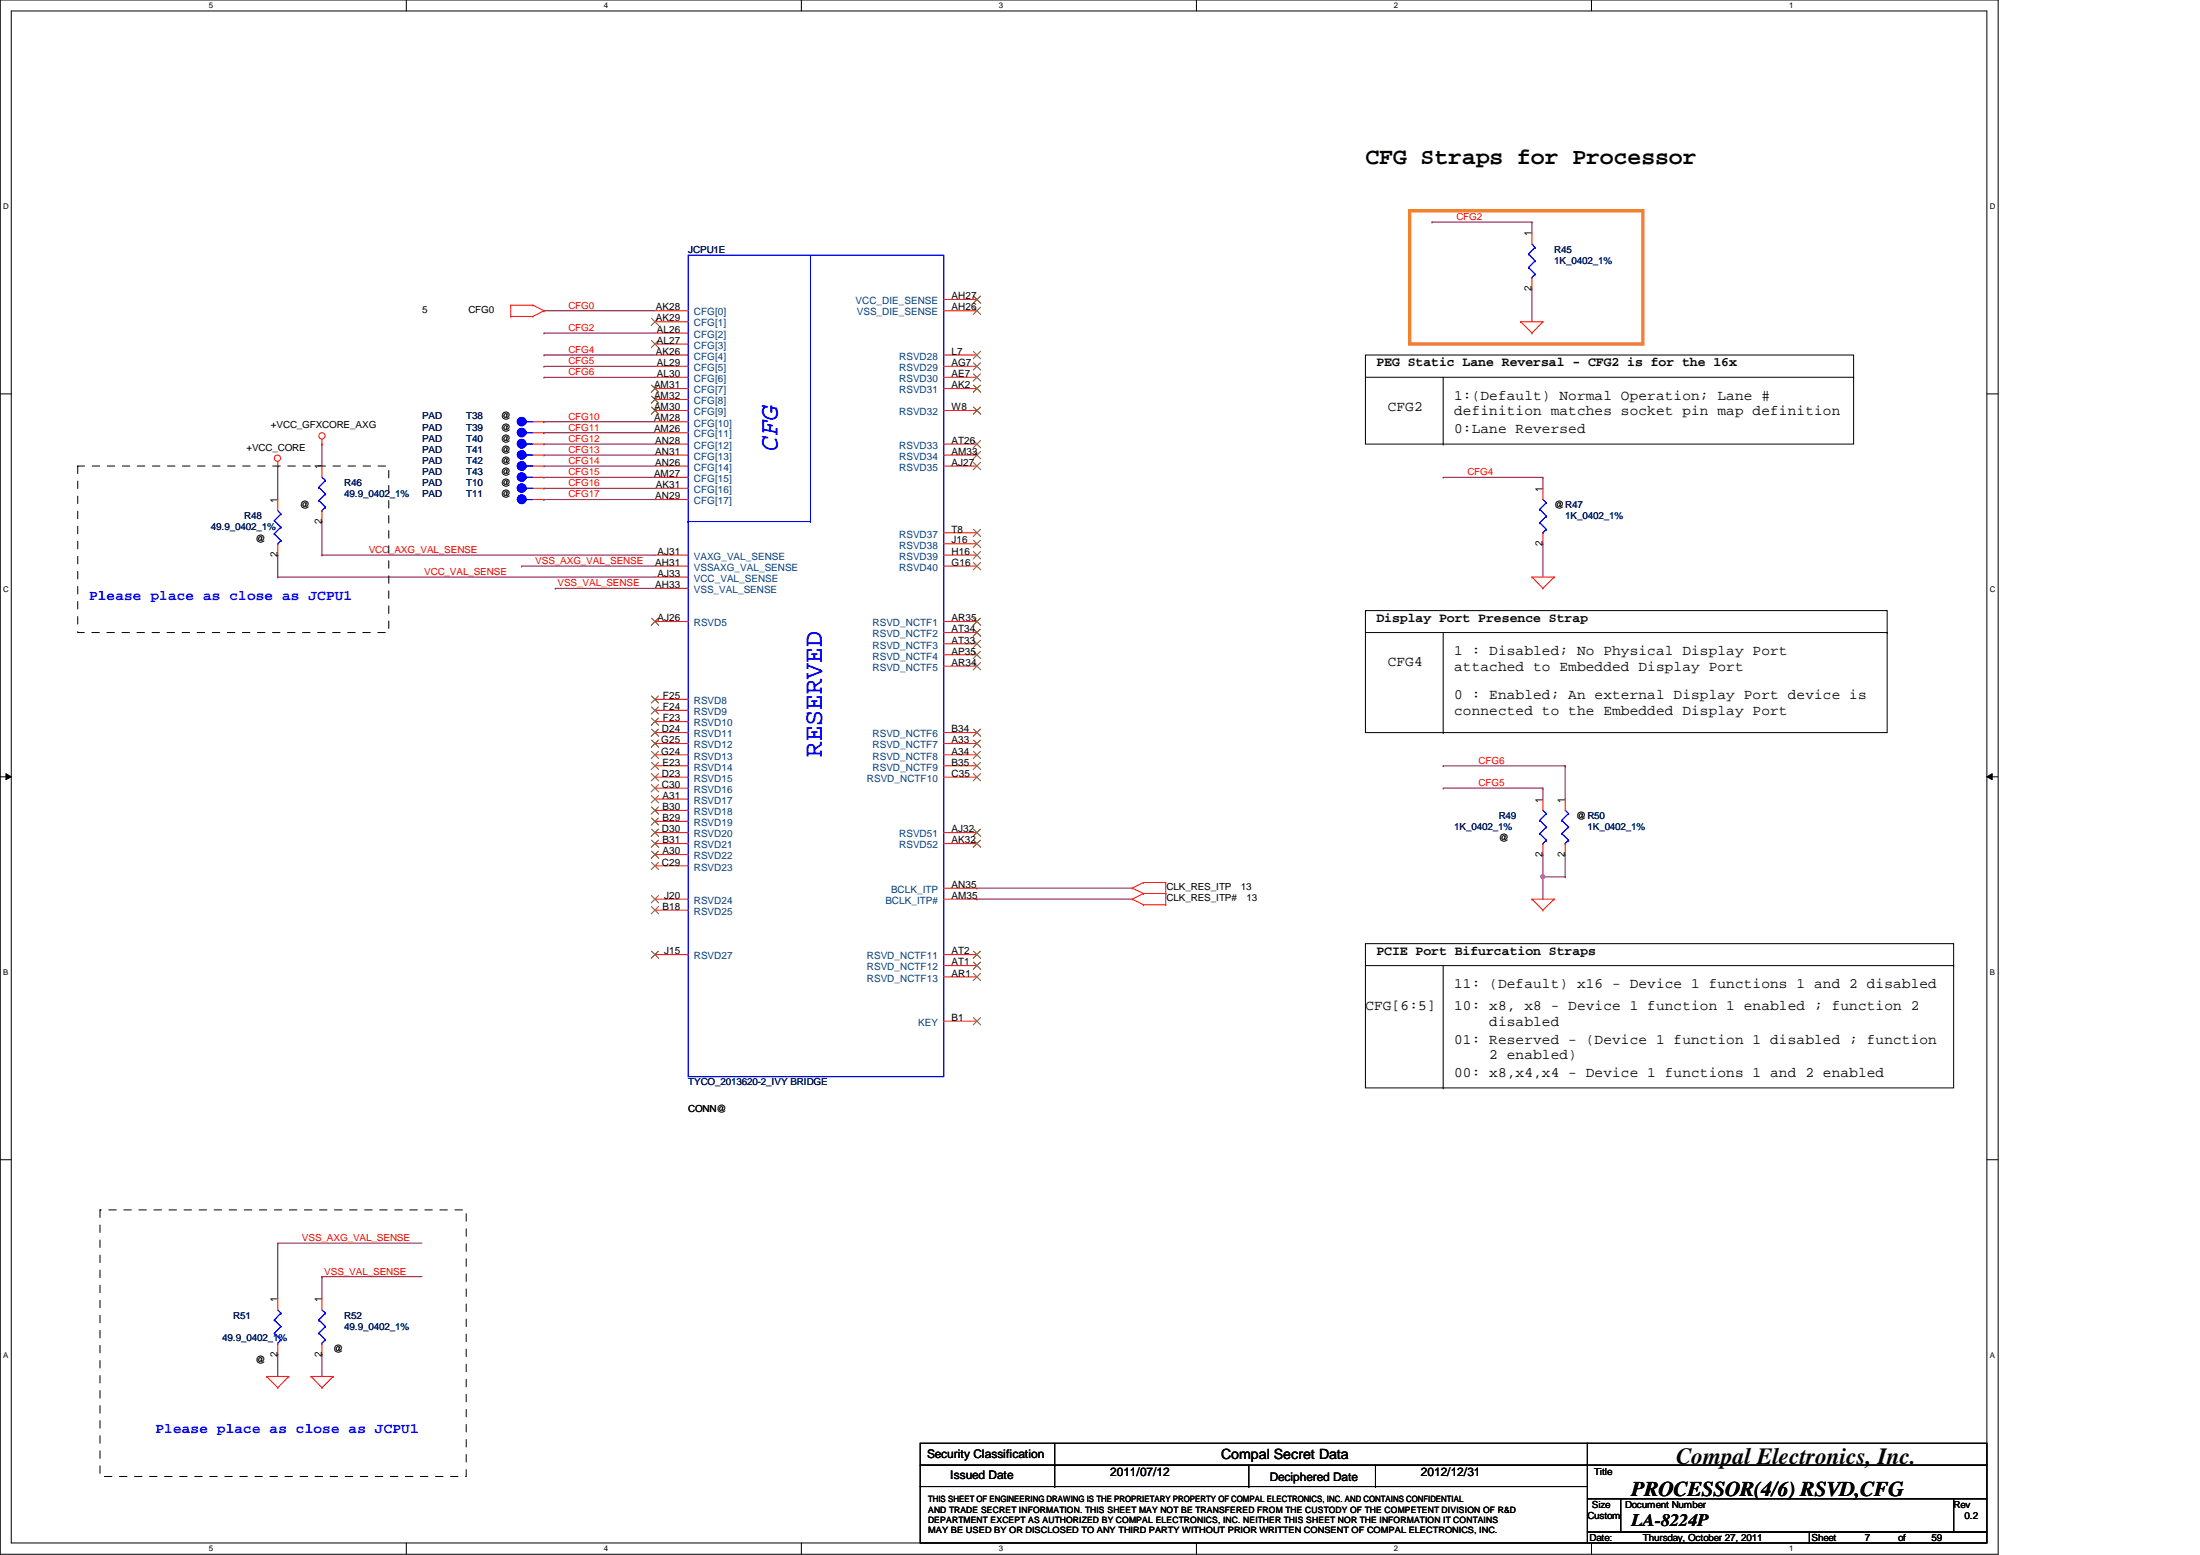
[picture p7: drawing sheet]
<svg xmlns="http://www.w3.org/2000/svg" width="297mm" height="210mm" viewBox="0 0 297 210" stroke-linecap="round" stroke-linejoin="round" font-family="sans-serif">
<path d="M0 0h269.8v209.8h-269.8zM1.5 1.5h266.8v206.8h-266.8z" fill="none" stroke="#000" stroke-width=".14"/>
<g fill="#fff">
<path d="M28.2 .2h.6v1.2h-.6z"/>
<path d="M28.2 208.4h.6v1.2h-.6z"/>
</g>
<path d="M54.9 0v1.5M54.9 208.3v1.5" fill="none" stroke="#000" stroke-width=".14"/>
<g fill="#fff">
<path d="M81.5 .2h.6v1.2h-.6z"/>
<path d="M81.5 208.4h.6v1.2h-.6z"/>
</g>
<path d="M108.2 0v1.5M108.2 208.3v1.5" fill="none" stroke="#000" stroke-width=".14"/>
<g fill="#fff">
<path d="M134.9 .2h.6v1.2h-.6z"/>
<path d="M134.9 208.4h.6v1.2h-.6z"/>
</g>
<path d="M161.5 0v1.5M161.5 208.3v1.5" fill="none" stroke="#000" stroke-width=".14"/>
<g fill="#fff">
<path d="M188.2 .2h.6v1.2h-.6z"/>
<path d="M188.2 208.4h.6v1.2h-.6z"/>
</g>
<path d="M214.9 0v1.5M214.9 208.3v1.5" fill="none" stroke="#000" stroke-width=".14"/>
<g fill="#fff">
<path d="M241.6 .2h.5v1.2h-.5z"/>
<path d="M241.6 208.4h.5v1.2h-.5z"/>
<path d="M.4 27.3h.8v1.2h-.8z"/>
<path d="M268.6 27.3h.8v1.2h-.8z"/>
<path d="M.4 79h.8v1.2h-.8z"/>
<path d="M268.6 79h.8v1.2h-.8z"/>
</g>
<path d="M0 53.2h1.5M268.3 53.2h1.4" fill="none" stroke="#000" stroke-width=".14"/>
<g fill="#fff">
<path d="M.4 130.7h.7v1.2h-.7z"/>
<path d="M268.6 130.7h.8v1.2h-.8z"/>
</g>
<path d="M0 104.9h1.5M.8 104.4l.7 .5-.7 .3zM268.3 104.9l.7-.5v.8zM268.3 104.9h1.4" fill="none" stroke="#000" stroke-width=".14"/>
<path d="M.8 104.4l.7 .5-.7 .3zM268.3 104.9l.7-.5v.8z" fill="#000"/>
<g fill="#fff">
<path d="M.4 182.4h.7v1.2h-.7z"/>
<path d="M268.6 182.4h.8v1.2h-.8z"/>
</g>
<path d="M0 156.5h1.5M268.3 156.5h1.4" fill="none" stroke="#000" stroke-width=".14"/>
<g fill="none" stroke="#800040" stroke-width=".14">
<path d="M194.9 64.4h.1M194.9 64.4h13.4M208.3 64.4h.1M208.3 73.4h.1M208.3 64.4v1.5M208.3 73.4v4.5M194.9 103.4h.1M194.9 103.4h16.4M208.3 115.4h.1M208.3 118.4h.1M208.3 115.4v6M208.3 118.4h3"/>
<path d="M211.3 103.4h.1M211.3 115.4h.1M211.3 118.4h.1M211.3 103.4v4.5M211.3 115.4v3"/>
</g>
<circle cx="208.3" cy="118.3" r=".29" fill="#f0f"/>
<circle cx="208.3" cy="118.3" r=".29" fill="none" stroke="#f0f" stroke-width=".14"/>
<g fill="none" stroke="#800040" stroke-width=".14">
<path d="M193.3 30h.1M193.3 30h13.5M206.8 30h.1M206.8 38.9h.1M206.8 30v1.5M206.8 38.9v4.5M43.5 59.9h.1M43.5 59.9v3M73.4 56.9h.1M73.4 58.4h.1M73.4 59.9h.1M73.4 45h.1"/>
<path d="M73.4 42h.1M73.4 47.9h.1M73.4 49.4h.1M73.4 50.9h.1M73.4 56.9h15M73.4 58.4h15M73.4 59.9h15M73.4 45h15M73.4 42h15M73.4 47.9h15M73.4 49.4h15M73.4 50.9h15"/>
<path d="M37.5 77.9h.1M37.5 62.9h.1M37.5 74.9h.1M37.5 77.9h50.9M37.5 62.9v4.5M37.5 74.9v3M43.5 74.9h.1M43.5 70.4h.1M43.5 74.9h44.9M43.5 70.4v4.5M70.4 76.4h.1M70.4 76.4h18"/>
<path d="M73.4 61.4h.1M73.4 62.9h.1M73.4 64.4h.1M73.4 65.9h.1M73.4 67.4h.1M73.4 61.4h15M73.4 62.9h15M73.4 64.4h15M73.4 65.9h15M73.4 67.4h15M75 79.4h.1M75 79.4h13.4"/>
<path d="M131.9 119.9h.1M131.9 119.9h21M194.9 106.4h.1M194.9 106.4h13.4M208.3 106.4h.1M208.3 106.4v1.5M131.9 121.4h.1M131.9 121.4h21M37.5 167.8h.1M37.5 167.8v7.5M37.5 167.8h19.5M43.5 172.3h.1"/>
<path d="M43.5 172.3v3M43.5 172.3h13.5M37.5 182.8h.1M37.5 182.8v3M43.5 182.8h.1M43.5 182.8v3"/>
</g>
<g fill="none" stroke="#f00" stroke-width=".14">
<path d="M43.5 59.9h.1M43.5 59.3v.6M69 42.7h.1M69 41.2h.1M69 41.2h3M69 42.7h3M69 41.2v1.5M72 41.2h.1M72 42.7h.1M72 41.2l1.4 .8M73.4 42h.1M73.4 42l-1.4 .7"/>
<path d="M88.4 43.4h4.5M88.4 42h4.5M88.4 45h4.5M88.4 46.4h4.5M88.4 47.9h4.5M88.4 49.4h4.5M88.4 50.9h4.5M88.4 52.5h4.5M88.4 53.9h4.5M88.4 55.4h4.5M88.4 56.9h4.5M88.4 58.4h4.5"/>
<path d="M88.4 59.9h4.5M127.4 42h4.5M127.4 47.9h4.5M127.4 49.4h4.5M127.4 50.9h4.5M127.4 52.5h4.5M127.4 55.4h4.5M127.4 59.9h4.5M127.4 40.4h4.5M205.3 43.4h.1M205.3 43.4h3M205.3 43.4l1.5 1.6"/>
<path d="M206.8 45h.1M208.3 43.4h.1M208.3 43.4l-1.5 1.6M37.5 62.9h.1M37.5 62.3v.6M88.4 77.9h4.5M88.4 61.4h4.5M88.4 62.9h4.5M88.4 64.4h4.5M88.4 65.9h4.5M88.4 67.4h4.5M88.4 74.9h4.5"/>
<path d="M88.4 76.4h4.5M88.4 79.4h4.5M127.4 61.4h4.5M127.4 62.9h4.5M127.4 73.4h4.5M127.4 74.9h4.5M127.4 76.4h4.5M127.4 71.9h4.5M206.8 77.9h.1M206.8 77.9h3M206.8 77.9l1.5 1.5M208.3 79.4h.1"/>
<path d="M209.8 77.9h.1M209.8 77.9l-1.5 1.5M88.4 83.9h4.5M88.4 98.9h4.5M88.4 94.4h4.5M88.4 95.9h4.5M88.4 97.4h4.5M127.4 85.4h4.5M127.4 83.9h4.5M127.4 86.9h4.5M127.4 89.9h4.5M127.4 98.9h4.5"/>
<path d="M127.4 88.4h4.5M88.4 100.4h4.5M88.4 101.9h4.5M88.4 103.4h4.5M88.4 104.9h4.5M88.4 112.4h4.5M88.4 113.9h4.5M88.4 106.4h4.5M88.4 107.9h4.5M88.4 109.4h4.5M88.4 110.9h4.5M88.4 115.4h4.5"/>
<path d="M88.4 116.9h4.5M127.4 100.4h4.5M127.4 101.9h4.5M127.4 103.4h4.5M127.4 104.9h4.5M127.4 112.4h4.5M127.4 113.9h4.5M127.4 119.9h4.5M152.9 119.9h.1M152.9 119.9l1.5 .7M154.4 119.1h.1M154.4 119.1h3"/>
<path d="M154.4 119.1l-1.5 .8M157.4 119.1h.1M157.4 119.1v3M88.4 121.4h4.5M88.4 128.9h4.5M88.4 122.9h4.5M127.4 121.4h4.5M127.4 128.9h4.5M127.4 130.3h4.5M127.4 131.9h4.5M127.4 137.8h4.5M152.9 121.4h.1"/>
<path d="M152.9 121.4l1.5 .7M154.4 120.6h.1M154.4 122.1h.1M154.4 120.6h3M154.4 120.6l-1.5 .8M154.4 122.1h3M157.4 120.6h.1M157.4 122.1h.1M206.8 121.4h.1M206.8 121.4h3M206.8 121.4l1.5 1.5M208.3 122.9h.1"/>
<path d="M209.8 121.4h.1M209.8 121.4l-1.5 1.5M43.5 175.3v1.5M36 185.8h.1M36 185.8h3M36 185.8l1.5 1.5M37.5 187.3h.1M39 185.8h.1M39 185.8l-1.5 1.5M42 185.8h.1M42 185.8h3M42 185.8l1.5 1.5"/>
<path d="M43.5 187.3h.1M43.5 181.3v1.5M45 185.8h.1M45 185.8l-1.5 1.5"/>
<circle cx="43.5" cy="58.8" r=".43"/>
<circle cx="37.5" cy="61.8" r=".43"/>
</g>
<g fill="none" stroke="#000" stroke-width=".14">
<path d="M184.4 47.9h65.9v12h-65.9zM184.4 50.9h65.9M194.9 59.9h.1M194.9 50.9v9M250.3 50.9h.1M184.4 82.4h70.4v16.5h-70.4zM184.4 85.4h70.4M194.9 98.9h.1M194.9 85.4v13.5M254.8 85.4h.1M184.4 127.4h79.4v19.5h-79.4zM184.4 130.3h79.4"/>
<path d="M194.9 130.3v16.6M263.8 130.3h.1M194.9 146.9h.1M124.2 194.8h90.1v3h-90.1zM124.2 197.8h90.1v2.9h-90.1zM142.4 197.8h.1M142.4 194.8v5.9M168.6 197.8v2.9M185.7 197.8v2.9M214.3 194.8h54v3h-54zM214.3 197.8h54v4.5h-54zM124.2 200.7h90.1v7.6h-90.1z"/>
<path d="M142.4 200.7h.1M168.6 200.7h.1M185.7 200.7h.1M214.3 202.3h4.5v4.5h-4.5zM214.3 206.8h30v1.5h-30zM218.8 202.3h45v4.5h-45zM244.3 206.8h24v1.5h-24zM263.8 202.3h4.5v4.5h-4.5z"/>
</g>
<path d="M190.3 28.4h31.5v18h-31.5z" fill="none" stroke="#ff8000" stroke-width=".42"/>
<path d="M10.5 62.9h42v22.5h-42zM13.5 163.3h49.4v36h-49.4z" fill="none" stroke="#000" stroke-width=".14" stroke-dasharray="1 1 1 1 1 1 1 1"/>
<g fill="none" stroke="#00f" stroke-width=".14">
<path d="M92.9 34.5h34.5v110.8h-34.5zM109.4 34.5v35.9M92.9 70.4h.1M92.9 70.4h16.5M109.4 70.4h.1M43 178.2h.1M43 180h.1M43 178.2l.9 .9M43 180l.9 .8M43.5 176.8l.4 .4M43.9 177.2h.1M43.9 179.1h.1"/>
<path d="M43.9 177.2l-.9 1M43.9 179.1l-.9 .9M43.5 181.3h.1M43.9 180.8h.1M43.9 180.8l-.4 .5"/>
</g>
<g fill="none" stroke="#804000" stroke-width=".14">
<path d="M131.4 40l1 .9M132.4 40l-1 .9M88 43l.9 .9M88 46l.9 .9M88 52l.9 1M88 53.5l.9 .9M88 54.9l.9 1M88.9 43l-1 .9M88.9 46l-1 .9M88.9 52l-1 1M88.9 53.5l-1 .9M88.9 54.9l-1 1"/>
<path d="M131.4 54.9l1 1M131.4 59.5l1 1M131.4 41.5l1 1M131.4 52l1 1M131.4 50.5l1 .9M131.4 49l1 1M131.4 47.5l1 .9M132.4 50.5l-1 .9M132.4 54.9l-1 1M132.4 59.5l-1 1M132.4 41.5l-1 1M132.4 52l-1 1"/>
<path d="M132.4 49l-1 1M132.4 47.5l-1 .9M131.4 61l1 .9M131.4 62.4l1 1M131.4 72.9l1 1M131.4 74.5l1 .9M131.4 75.9l1 1M131.4 71.5l1 .9M132.4 61l-1 .9M132.4 62.4l-1 1M132.4 72.9l-1 1M132.4 74.5l-1 .9"/>
<path d="M132.4 75.9l-1 1M132.4 71.5l-1 .9M88 93.9l.9 1M88 95.4l.9 1M88 98.4l.9 1M88 99.9l.9 1M88 96.9l.9 1M88 83.4l.9 1M88.9 93.9l-1 1M88.9 95.4l-1 1M88.9 98.4l-1 1M88.9 99.9l-1 1"/>
<path d="M88.9 96.9l-1 1M88.9 83.4l-1 1M131.4 84.9l1 1M131.4 83.4l1 1M131.4 86.4l1 1M131.4 89.5l1 .9M131.4 98.4l1 1M131.4 99.9l1 1M131.4 87.9l1 1M132.4 84.9l-1 1M132.4 83.4l-1 1M132.4 86.4l-1 1"/>
<path d="M132.4 89.5l-1 .9M132.4 98.4l-1 1M132.4 99.9l-1 1M132.4 87.9l-1 1M88 105.9l.9 1M88 104.4l.9 1M88 107.4l.9 1M88 108.9l.9 1M88 111.9l.9 1M88 110.4l.9 1M88 114.9l.9 1M88 113.4l.9 1"/>
<path d="M88 116.4l.9 1M88 101.4l.9 1M88 102.9l.9 1M88.9 104.4l-1 1M88.9 105.9l-1 1M88.9 116.4l-1 1M88.9 107.4l-1 1M88.9 108.9l-1 1M88.9 111.9l-1 1M88.9 110.4l-1 1M88.9 114.9l-1 1M88.9 113.4l-1 1"/>
<path d="M88.9 101.4l-1 1M88.9 102.9l-1 1M131.4 101.4l1 1M131.4 102.9l1 1M131.4 104.4l1 1M131.4 111.9l1 1M131.4 113.4l1 1M132.4 101.4l-1 1M132.4 102.9l-1 1M132.4 104.4l-1 1M132.4 111.9l-1 1M132.4 113.4l-1 1"/>
<path d="M88 128.4l.9 1M88 120.9l.9 1M88 122.4l.9 1M88.9 128.4l-1 1M88.9 120.9l-1 1M88.9 122.4l-1 1M131.4 128.4l1 1M131.4 129.9l1 1M131.4 131.4l1 1M131.4 137.4l1 .9M132.4 128.4l-1 1M132.4 129.9l-1 1"/>
<path d="M132.4 131.4l-1 1M132.4 137.4l-1 .9"/>
</g>
<circle cx="70.5" cy="56.9" r=".58" fill="#00f"/>
<g fill="none" stroke="#00f" stroke-width=".14">
<path d="M71.1 56.9h.1M71.1 56.9h.9"/>
<circle cx="70.5" cy="56.9" r=".58"/>
</g>
<circle cx="70.5" cy="56.9" r=".58" fill="#00f"/>
<g fill="none" stroke="#00f" stroke-width=".14">
<path d="M71.1 56.9h.1M71.1 56.9h.9M43 65.8h.1M43 67.6h.1M43 65.8l.9 .9M43 67.6l.9 .9M43.5 68.9h.1M43.5 64.4l.4 .5M43.9 64.9h.1M43.9 66.7h.1M43.9 68.5h.1M43.9 64.9l-.9 .9"/>
<path d="M43.9 66.7l-.9 .9M43.9 68.5l-.4 .4"/>
<circle cx="70.5" cy="56.9" r=".58"/>
</g>
<path d="M72 56.9h1.4M43.5 62.9v1.5M43.5 68.9v1.5" fill="none" stroke="#f00" stroke-width=".14"/>
<circle cx="70.5" cy="58.4" r=".58" fill="#00f"/>
<g fill="none" stroke="#00f" stroke-width=".14">
<path d="M71.1 58.4h.1M71.1 58.4h.9"/>
<circle cx="70.5" cy="58.4" r=".58"/>
</g>
<circle cx="70.5" cy="58.4" r=".58" fill="#00f"/>
<g fill="none" stroke="#00f" stroke-width=".14">
<path d="M71.1 58.4h.1M71.1 58.4h.9"/>
<circle cx="70.5" cy="58.4" r=".58"/>
</g>
<path d="M72 58.4h1.4" fill="none" stroke="#f00" stroke-width=".14"/>
<circle cx="70.4" cy="59.9" r=".59" fill="#00f"/>
<g fill="none" stroke="#00f" stroke-width=".14">
<path d="M71.1 59.9h.1M71.1 59.9h.9"/>
<circle cx="70.4" cy="59.9" r=".59"/>
</g>
<circle cx="70.4" cy="59.9" r=".59" fill="#00f"/>
<g fill="none" stroke="#00f" stroke-width=".14">
<path d="M71.1 59.9h.1M71.1 59.9h.9M210.9 110.7h.1M210.9 112.5h.1M210.9 110.7l.9 .9M210.9 112.5l.9 .9M211.3 113.9h.1M211.3 109.4l.5 .4M211.8 109.8h.1M211.8 111.6h.1M211.8 113.4h.1M211.8 109.8l-.9 .9"/>
<path d="M211.8 111.6l-.9 .9M211.8 113.4l-.5 .5"/>
<circle cx="70.4" cy="59.9" r=".59"/>
</g>
<path d="M72 59.9h1.4M211.3 107.9v1.5M211.3 113.9v1.5" fill="none" stroke="#f00" stroke-width=".14"/>
<circle cx="70.5" cy="61.4" r=".58" fill="#00f"/>
<g fill="none" stroke="#00f" stroke-width=".14">
<path d="M71.1 61.4h.1M71.1 61.4h.9"/>
<circle cx="70.5" cy="61.4" r=".58"/>
</g>
<circle cx="70.5" cy="61.4" r=".58" fill="#00f"/>
<g fill="none" stroke="#00f" stroke-width=".14">
<path d="M37 70.3h.1M37 72.1h.1M37 70.3l.9 .9M37 72.1l.9 .9M37.5 73.4h.1M37.5 68.9l.4 .5M37.9 69.4h.1M37.9 71.2h.1M37.9 73h.1M37.9 69.4l-.9 .9M37.9 71.2l-.9 .9M37.9 73l-.4 .4"/>
<path d="M71.1 61.4h.1M71.1 61.4h.9M37 178.2h.1M37 180h.1M37 178.2l.9 .9M37 180l.9 .8M37.5 176.8l.4 .4M37.9 177.2h.1M37.9 179.1h.1M37.9 177.2l-.9 1M37.9 179.1l-.9 .9M37.5 181.3h.1"/>
<path d="M37.9 180.8h.1M37.9 180.8l-.4 .5"/>
<circle cx="70.5" cy="61.4" r=".58"/>
</g>
<path d="M37.5 67.4v1.5M37.5 73.4v1.5M72 61.4h1.4M37.5 175.3v1.5M37.5 181.3v1.5" fill="none" stroke="#f00" stroke-width=".14"/>
<circle cx="70.4" cy="62.9" r=".59" fill="#00f"/>
<g fill="none" stroke="#00f" stroke-width=".14">
<path d="M71.1 62.9h.1M71.1 62.9h.9"/>
<circle cx="70.4" cy="62.9" r=".59"/>
</g>
<circle cx="70.4" cy="62.9" r=".59" fill="#00f"/>
<g fill="none" stroke="#00f" stroke-width=".14">
<path d="M206.4 34.3h.1M206.4 36.1h.1M206.4 34.3l.9 .9M206.4 36.1l.9 .9M206.8 37.5h.1M206.8 32.9l.5 .5M207.3 33.4h.1M207.3 35.2h.1M207.3 37h.1M207.3 33.4l-.9 .9M207.3 35.2l-.9 .9M207.3 37l-.5 .5"/>
<path d="M71.1 62.9h.1M71.1 62.9h.9"/>
<circle cx="70.4" cy="62.9" r=".59"/>
</g>
<path d="M206.8 31.5v1.4M206.8 37.5v1.4M72 62.9h1.4" fill="none" stroke="#f00" stroke-width=".14"/>
<circle cx="70.5" cy="64.4" r=".58" fill="#00f"/>
<g fill="none" stroke="#00f" stroke-width=".14">
<path d="M71.1 64.4h.1M71.1 64.4h.9"/>
<circle cx="70.5" cy="64.4" r=".58"/>
</g>
<circle cx="70.5" cy="64.4" r=".58" fill="#00f"/>
<g fill="none" stroke="#00f" stroke-width=".14">
<path d="M71.1 64.4h.1M71.1 64.4h.9"/>
<circle cx="70.5" cy="64.4" r=".58"/>
</g>
<path d="M72 64.4h1.4" fill="none" stroke="#f00" stroke-width=".14"/>
<circle cx="70.4" cy="67.4" r=".59" fill="#00f"/>
<g fill="none" stroke="#00f" stroke-width=".14">
<path d="M71.1 67.4h.1M71.1 67.4h.9"/>
<circle cx="70.4" cy="67.4" r=".59"/>
</g>
<circle cx="70.4" cy="67.4" r=".59" fill="#00f"/>
<g fill="none" stroke="#00f" stroke-width=".14">
<path d="M71.1 67.4h.1M71.1 67.4h.9"/>
<circle cx="70.4" cy="67.4" r=".59"/>
</g>
<path d="M72 67.4h1.4" fill="none" stroke="#f00" stroke-width=".14"/>
<circle cx="70.5" cy="65.9" r=".58" fill="#00f"/>
<g fill="none" stroke="#00f" stroke-width=".14">
<path d="M71.1 65.9h.1M71.1 65.9h.9"/>
<circle cx="70.5" cy="65.9" r=".58"/>
</g>
<circle cx="70.5" cy="65.9" r=".58" fill="#00f"/>
<g fill="none" stroke="#00f" stroke-width=".14">
<path d="M71.1 65.9h.1M71.1 65.9h.9M207.9 68.7h.1M207.9 70.6h.1M207.9 68.7l.9 1M207.9 70.6l.9 .9M208.3 71.9h.1M208.3 67.4l.5 .5M208.8 67.9h.1M208.8 69.7h.1M208.8 71.5h.1M208.8 67.9l-.9 .8"/>
<path d="M208.8 69.7l-.9 .9M208.8 71.5l-.5 .4M207.9 110.7h.1M207.9 112.5h.1M207.9 110.7l.9 .9M207.9 112.5l.9 .9M208.3 113.9h.1M208.3 109.4l.5 .4M208.8 109.8h.1M208.8 111.6h.1M208.8 113.4h.1M208.8 109.8l-.9 .9"/>
<path d="M208.8 111.6l-.9 .9M208.8 113.4l-.5 .5"/>
<circle cx="70.5" cy="65.9" r=".58"/>
</g>
<path d="M72 65.9h1.4M208.3 65.9v1.5M208.3 71.9v1.5M208.3 107.9v1.5M208.3 113.9v1.5" fill="none" stroke="#f00" stroke-width=".14"/>
<circle cx="208.3" cy="118.3" r=".29" fill="#f0f"/>
<circle cx="208.3" cy="118.3" r=".29" fill="none" stroke="#f0f" stroke-width=".14"/>
<g font-size="3.6" fill="#00f">
<text x="105" y="60.8" transform="rotate(-90 105 60.8)">CFG</text>
<text x="111" y="102.2" transform="rotate(-90 111 102.2)">RESERVED</text>
</g>
<g font-size="3.1">
<text x="184.4" y="22.1">CFG Straps for Processor</text>
<text x="226.3" y="197.7">Compal Electronics, Inc.</text>
</g>
<text font-size="2.8" x="220.3" y="201.9">PROCESSOR(4/6) RSVD,CFG</text>
<text font-size="2.4" x="220.3" y="206">LA-8224P</text>
<g font-size="1.9">
<text x="196.3" y="54">1:(Default) Normal Operation; Lane #</text>
<text x="187.4" y="55.5">CFG2</text>
<text x="196.3" y="58.5">0:Lane Reversed</text>
<text x="196.3" y="56">definition matches socket pin map definition</text>
<text x="187.4" y="89.9">CFG4</text>
<text x="196.3" y="88.4">1 : Disabled; No Physical Display Port</text>
<text x="196.3" y="94.4">0 : Enabled; An external Display Port device is</text>
<text x="196.3" y="90.5">attached to Embedded Display Port</text>
<text x="196.3" y="96.5">connected to the Embedded Display Port</text>
<text x="184.4" y="136.4">CFG[6:5]</text>
<text x="196.3" y="136.4">10: x8, x8 - Device 1 function 1 enabled ; function 2</text>
<text x="196.3" y="133.4">11: (Default) x16 - Device 1 functions 1 and 2 disabled</text>
<text x="196.3" y="140.9">01: Reserved - (Device 1 function 1 disabled ; function</text>
<text x="201.1" y="138.5">disabled</text>
<text x="201.1" y="143">2 enabled)</text>
<text x="196.3" y="145.4">00: x8,x4,x4 - Device 1 functions 1 and 2 enabled</text>
<text x="164.9" y="196.9">Compal Secret Data</text>
</g>
<g font-size="1.9" fill="#00f">
<text x="12" y="81">Please place as close as JCPU1</text>
<text x="21" y="193.4">Please place as close as JCPU1</text>
</g>
<g font-size="1.8">
<text x="185.8" y="49.4">PEG Static Lane Reversal - CFG2 is for the 16x</text>
<text x="185.8" y="83.9">Display Port Presence Strap</text>
<text x="185.8" y="128.9">PCIE Port Bifurcation Straps</text>
</g>
<g font-size="1.6">
<text x="125.2" y="196.8">Security Classification</text>
<text x="128.3" y="199.7">Issued Date</text>
<text x="149.9" y="199.2">2011/07/12</text>
<text x="171.4" y="199.9">Deciphered Date</text>
<text x="191.9" y="199.2">2012/12/31</text>
</g>
<g font-size="1.4">
<text x="206.8" y="31.9" transform="rotate(-90 206.8 31.9)">1</text>
<text x="88.6" y="41.9">AK28</text>
<text x="128.5" y="40.4">AH27</text>
<text x="128.5" y="41.9">AH26</text>
<text x="206.8" y="39.3" transform="rotate(-90 206.8 39.3)">2</text>
<text x="88.6" y="43.4">AK29</text>
<text x="88.6" y="47.9">AK26</text>
<text x="88.7" y="44.9">AL26</text>
<text x="88.7" y="46.4">AL27</text>
<text x="128.5" y="47.9">L7</text>
<text x="88.3" y="52.4">AM31</text>
<text x="88.3" y="53.9">AM32</text>
<text x="88.7" y="49.4">AL29</text>
<text x="88.7" y="50.9">AL30</text>
<text x="128.5" y="52.4">AK2</text>
<text x="128.5" y="50.9">AE7</text>
<text x="128.5" y="49.4">AG7</text>
<text x="88.3" y="55.4">AM30</text>
<text x="88.3" y="56.9">AM28</text>
<text x="88.3" y="58.4">AM26</text>
<text x="88.5" y="59.9">AN28</text>
<text x="128.5" y="55.4">W8</text>
<text x="128.5" y="59.9">AT26</text>
<text x="43.4" y="63.4" transform="rotate(-90 43.4 63.4)">1</text>
<text x="88.3" y="64.4">AM27</text>
<text x="88.5" y="61.4">AN31</text>
<text x="88.5" y="62.9">AN26</text>
<text x="88.6" y="65.9">AK31</text>
<text x="128.5" y="61.4">AM33</text>
<text x="128.5" y="62.9">AJ27</text>
<text x="37.5" y="67.9" transform="rotate(-90 37.5 67.9)">1</text>
<text x="43.4" y="70.7" transform="rotate(-90 43.4 70.7)">2</text>
<text x="88.5" y="67.4">AN29</text>
<text x="128.5" y="71.9">T8</text>
<text x="208.3" y="66.4" transform="rotate(-90 208.3 66.4)">1</text>
<text x="37.5" y="75.2" transform="rotate(-90 37.5 75.2)">2</text>
<text x="88.5" y="76.4">AH31</text>
<text x="88.8" y="74.9">AJ31</text>
<text x="88.8" y="77.9">AJ33</text>
<text x="128.5" y="73.4">J16</text>
<text x="128.5" y="74.9">H16</text>
<text x="128.5" y="76.4">G16</text>
<text x="208.3" y="73.7" transform="rotate(-90 208.3 73.7)">2</text>
<text x="88.5" y="79.4">AH33</text>
<text x="88.8" y="83.9">AJ26</text>
<text x="128.5" y="83.9">AR35</text>
<text x="128.5" y="85.3">AT34</text>
<text x="128.5" y="86.9">AT33</text>
<text x="128.5" y="89.9">AR34</text>
<text x="128.5" y="88.3">AP35</text>
<text x="89.5" y="94.4">F25</text>
<text x="89.5" y="95.8">F24</text>
<text x="89.3" y="100.3">G25</text>
<text x="89.3" y="101.9">G24</text>
<text x="89.4" y="98.8">D24</text>
<text x="89.5" y="97.4">F23</text>
<text x="128.5" y="98.8">B34</text>
<text x="128.5" y="100.3">A33</text>
<text x="128.5" y="101.9">A34</text>
<text x="89.4" y="106.3">C30</text>
<text x="89.4" y="104.9">D23</text>
<text x="89.4" y="107.8">A31</text>
<text x="89.4" y="103.3">E23</text>
<text x="128.5" y="103.3">B35</text>
<text x="128.5" y="104.9">C35</text>
<text x="89.4" y="112.4">D30</text>
<text x="89.4" y="109.3">B30</text>
<text x="89.4" y="110.8">B29</text>
<text x="89.4" y="113.8">B31</text>
<text x="128.5" y="112.4">AJ32</text>
<text x="128.5" y="113.8">AK32</text>
<text x="208.3" y="108.3" transform="rotate(-90 208.3 108.3)">1</text>
<text x="211.3" y="108.3" transform="rotate(-90 211.3 108.3)">1</text>
<text x="89.4" y="116.8">C29</text>
<text x="89.4" y="115.3">A30</text>
<text x="128.5" y="119.8">AN35</text>
<text x="208.3" y="115.7" transform="rotate(-90 208.3 115.7)">2</text>
<text x="211.3" y="115.7" transform="rotate(-90 211.3 115.7)">2</text>
<text x="89.4" y="122.8">B18</text>
<text x="89.7" y="121.3">J20</text>
<text x="128.5" y="121.3">AM35</text>
<text x="89.7" y="128.8">J15</text>
<text x="128.5" y="128.8">AT2</text>
<text x="128.5" y="130.3">AT1</text>
<text x="128.5" y="131.8">AR1</text>
<text x="128.5" y="137.8">B1</text>
<text x="37.5" y="175.8" transform="rotate(-90 37.5 175.8)">1</text>
<text x="43.4" y="175.8" transform="rotate(-90 43.4 175.8)">1</text>
<text x="37.5" y="183.1" transform="rotate(-90 37.5 183.1)">2</text>
<text x="43.4" y="183.1" transform="rotate(-90 43.4 183.1)">2</text>
</g>
<g font-size="1.4" fill="#004080">
<text x="115.5" y="41.1">VCC_DIE_SENSE</text>
<text x="93.7" y="42.6">CFG[0]</text>
<text x="93.7" y="44.1">CFG[1]</text>
<text x="93.7" y="45.6">CFG[2]</text>
<text x="93.7" y="47.1">CFG[3]</text>
<text x="115.7" y="42.6">VSS_DIE_SENSE</text>
<text x="93.7" y="48.6">CFG[4]</text>
<text x="93.7" y="50.1">CFG[5]</text>
<text x="93.7" y="51.6">CFG[6]</text>
<text x="93.7" y="53.1">CFG[7]</text>
<text x="121.4" y="53.1">RSVD31</text>
<text x="121.4" y="51.6">RSVD30</text>
<text x="121.4" y="50.1">RSVD29</text>
<text x="121.4" y="48.6">RSVD28</text>
<text x="93.7" y="54.6">CFG[8]</text>
<text x="93.7" y="56">CFG[9]</text>
<text x="93.7" y="57.6">CFG[10]</text>
<text x="93.7" y="59.1">CFG[11]</text>
<text x="121.4" y="56">RSVD32</text>
<text x="93.7" y="60.6">CFG[12]</text>
<text x="93.7" y="62.1">CFG[13]</text>
<text x="93.7" y="63.5">CFG[14]</text>
<text x="93.7" y="65.1">CFG[15]</text>
<text x="121.4" y="62.1">RSVD34</text>
<text x="121.4" y="63.5">RSVD35</text>
<text x="121.4" y="60.6">RSVD33</text>
<text x="93.7" y="66.5">CFG[16]</text>
<text x="93.7" y="68.1">CFG[17]</text>
<text x="93.7" y="75.6">VAXG_VAL_SENSE</text>
<text x="93.7" y="77">VSSAXG_VAL_SENSE</text>
<text x="121.4" y="74">RSVD38</text>
<text x="121.4" y="75.6">RSVD39</text>
<text x="121.4" y="77">RSVD40</text>
<text x="121.4" y="72.6">RSVD37</text>
<text x="93.7" y="78.5">VCC_VAL_SENSE</text>
<text x="93.7" y="80.1">VSS_VAL_SENSE</text>
<text x="93.7" y="84.5">RSVD5</text>
<text x="117.8" y="86">RSVD_NCTF2</text>
<text x="117.8" y="84.5">RSVD_NCTF1</text>
<text x="117.8" y="87.5">RSVD_NCTF3</text>
<text x="117.8" y="89">RSVD_NCTF4</text>
<text x="93.7" y="95">RSVD8</text>
<text x="117.8" y="90.6">RSVD_NCTF5</text>
<text x="93.7" y="96.5">RSVD9</text>
<text x="93.7" y="99.5">RSVD11</text>
<text x="93.7" y="101">RSVD12</text>
<text x="93.7" y="98">RSVD10</text>
<text x="117.8" y="99.5">RSVD_NCTF6</text>
<text x="117.8" y="101">RSVD_NCTF7</text>
<text x="93.7" y="107">RSVD16</text>
<text x="93.7" y="105.5">RSVD15</text>
<text x="93.7" y="102.5">RSVD13</text>
<text x="93.7" y="104">RSVD14</text>
<text x="117" y="105.5">RSVD_NCTF10</text>
<text x="117.8" y="102.5">RSVD_NCTF8</text>
<text x="117.8" y="104">RSVD_NCTF9</text>
<text x="93.7" y="108.5">RSVD17</text>
<text x="93.7" y="110">RSVD18</text>
<text x="93.7" y="113">RSVD20</text>
<text x="93.7" y="111.5">RSVD19</text>
<text x="121.4" y="113">RSVD51</text>
<text x="93.7" y="116">RSVD22</text>
<text x="93.7" y="114.5">RSVD21</text>
<text x="93.7" y="117.5">RSVD23</text>
<text x="121.4" y="114.5">RSVD52</text>
<text x="93.7" y="122">RSVD24</text>
<text x="93.7" y="123.5">RSVD25</text>
<text x="119.5" y="122">BCLK_ITP#</text>
<text x="120.3" y="120.5">BCLK_ITP</text>
<text x="93.7" y="129.5">RSVD27</text>
<text x="117" y="129.5">RSVD_NCTF11</text>
<text x="117" y="131">RSVD_NCTF12</text>
<text x="117" y="132.5">RSVD_NCTF13</text>
<text x="124" y="138.5">KEY</text>
</g>
<g font-size="1.3" fill="#f00">
<text x="196.6" y="29.7">CFG2</text>
<text x="76.7" y="41.7">CFG0</text>
<text x="76.7" y="44.7">CFG2</text>
<text x="76.7" y="47.6">CFG4</text>
<text x="76.7" y="49.1">CFG5</text>
<text x="76.7" y="50.6">CFG6</text>
<text x="76.7" y="56.6">CFG10</text>
<text x="76.7" y="58.1">CFG11</text>
<text x="76.7" y="59.6">CFG12</text>
<text x="76.7" y="61.1">CFG13</text>
<text x="76.7" y="62.6">CFG14</text>
<text x="76.7" y="64.1">CFG15</text>
<text x="76.7" y="65.6">CFG16</text>
<text x="198.1" y="64.1">CFG4</text>
<text x="76.7" y="67.1">CFG17</text>
<text x="49.8" y="74.6">VCC_AXG_VAL_SENSE</text>
<text x="57.3" y="77.6">VCC_VAL_SENSE</text>
<text x="72.3" y="76.1">VSS_AXG_VAL_SENSE</text>
<text x="75.3" y="79.1">VSS_VAL_SENSE</text>
<text x="199.6" y="103.1">CFG6</text>
<text x="199.6" y="106.1">CFG5</text>
<text x="40.8" y="167.5">VSS_AXG_VAL_SENSE</text>
<text x="43.8" y="172">VSS_VAL_SENSE</text>
</g>
<g font-size="1.3" fill="#000080">
<text x="92.9" y="34.1">JCPU1E</text>
<text x="209.8" y="34.1">R45</text>
<text x="209.8" y="35.6">1K_0402_1%</text>
<text x="57" y="56.6">PAD</text>
<text x="57" y="58.1">PAD</text>
<text x="57" y="59.6">PAD</text>
<text x="62.9" y="56.6">T38</text>
<text x="62.9" y="58.1">T39</text>
<text x="62.9" y="59.6">T40</text>
<text x="46.5" y="65.6">R46</text>
<text x="57" y="61.1">PAD</text>
<text x="57" y="62.6">PAD</text>
<text x="57" y="64.1">PAD</text>
<text x="57" y="65.6">PAD</text>
<text x="62.9" y="61.1">T41</text>
<text x="62.9" y="62.6">T42</text>
<text x="62.9" y="64.1">T43</text>
<text x="62.9" y="65.6">T10</text>
<text x="28.5" y="71.6">49.9_0402_1%</text>
<text x="33" y="70.1">R48</text>
<text x="46.5" y="67.1">49.9_0402_1%</text>
<text x="57" y="67.1">PAD</text>
<text x="62.9" y="67.1">T11</text>
<text x="211.3" y="70.1">1K_0402_1%</text>
<text x="196.3" y="112.1">1K_0402_1%</text>
<text x="202.4" y="110.6">R49</text>
<text x="214.3" y="112.1">1K_0402_1%</text>
<text x="92.9" y="146.5">TYCO_2013620-2_IVY BRIDGE</text>
<text x="31.5" y="178">R51</text>
<text x="46.5" y="178">R52</text>
<text x="46.5" y="179.5">49.9_0402_1%</text>
<text x="30" y="181">49.9_0402_1%</text>
</g>
<g font-size="1.3">
<text x="57" y="42.2">5</text>
<text x="63.2" y="42.2">CFG0</text>
<text x="36.6" y="57.8">+VCC_GFXCORE_AXG</text>
<text x="67.6" y="56.6">@</text>
<text x="67.6" y="58.1">@</text>
<text x="67.6" y="59.6">@</text>
<text x="33.3" y="60.8">+VCC_CORE</text>
<text x="67.6" y="61.1">@</text>
<text x="67.6" y="62.6">@</text>
<text x="67.6" y="64.1">@</text>
<text x="67.6" y="65.6">@</text>
<text x="40.5" y="68.6">@</text>
<text x="67.6" y="67.1">@</text>
<text x="209.8" y="68.6">@R47</text>
<text x="34.5" y="73.1">@</text>
<text x="202.4" y="113.6">@</text>
<text x="212.8" y="110.6">@R50</text>
<text x="157.5" y="120.1">CLK_RES_ITP</text>
<text x="157.5" y="121.7">CLK_RES_ITP#</text>
<text x="167.6" y="120.1">13</text>
<text x="168.3" y="121.7">13</text>
<text x="92.9" y="150.1">CONN@</text>
<text x="34.5" y="184">@</text>
<text x="45" y="182.5">@</text>
<text x="214.9" y="203.5">Size</text>
<text x="215.2" y="199.1">Title</text>
<text x="219.4" y="203.5">Document Number</text>
<text x="263.8" y="203.5">Rev</text>
<text x="214.3" y="205">Custom</text>
<text x="214.6" y="208">Date:</text>
<text x="221.8" y="208">Thursday, October 27, 2011</text>
<text x="244.6" y="208">Sheet</text>
<text x="251.8" y="208">7</text>
<text x="256.3" y="208">of</text>
<text x="260.8" y="208">59</text>
<text x="265.3" y="205">0.2</text>
</g>
<g font-size="1.2">
<text x="125.3" y="202.8">THIS SHEET OF ENGINEERING DRAWING IS THE PROPRIETARY PROPERTY OF COMPAL ELECTRONICS, INC. AND CONTAINS CONFIDENTIAL</text>
<text x="125.3" y="204.2">AND TRADE SECRET INFORMATION. THIS SHEET MAY NOT BE TRANSFERED FROM THE CUSTODY OF THE COMPETENT DIVISION OF R&amp;D</text>
<text x="125.3" y="205.6">DEPARTMENT EXCEPT AS AUTHORIZED BY COMPAL ELECTRONICS, INC. NEITHER THIS SHEET NOR THE INFORMATION IT CONTAINS</text>
<text x="125.3" y="207">MAY BE USED BY OR DISCLOSED TO ANY THIRD PARTY WITHOUT PRIOR WRITTEN CONSENT OF COMPAL ELECTRONICS, INC.</text>
</g>
<g font-size="1.1">
<text x="28.2" y="1.1">5</text>
<text x="81.5" y="1.1">4</text>
<text x="134.9" y="1.1">3</text>
<text x="188.2" y="1.1">2</text>
<text x="241.6" y="1.1">1</text>
<text x=".4" y="28.3">D</text>
<text x="268.6" y="28.3">D</text>
<text x=".4" y="80">C</text>
<text x="268.6" y="80">C</text>
<text x=".4" y="131.7">B</text>
<text x="268.6" y="131.7">B</text>
<text x=".4" y="183.3">A</text>
<text x="268.6" y="183.3">A</text>
<text x="28.2" y="209.4">5</text>
<text x="81.5" y="209.4">4</text>
<text x="134.9" y="209.4">3</text>
<text x="188.2" y="209.4">2</text>
<text x="241.6" y="209.4">1</text>
</g>
</svg>
